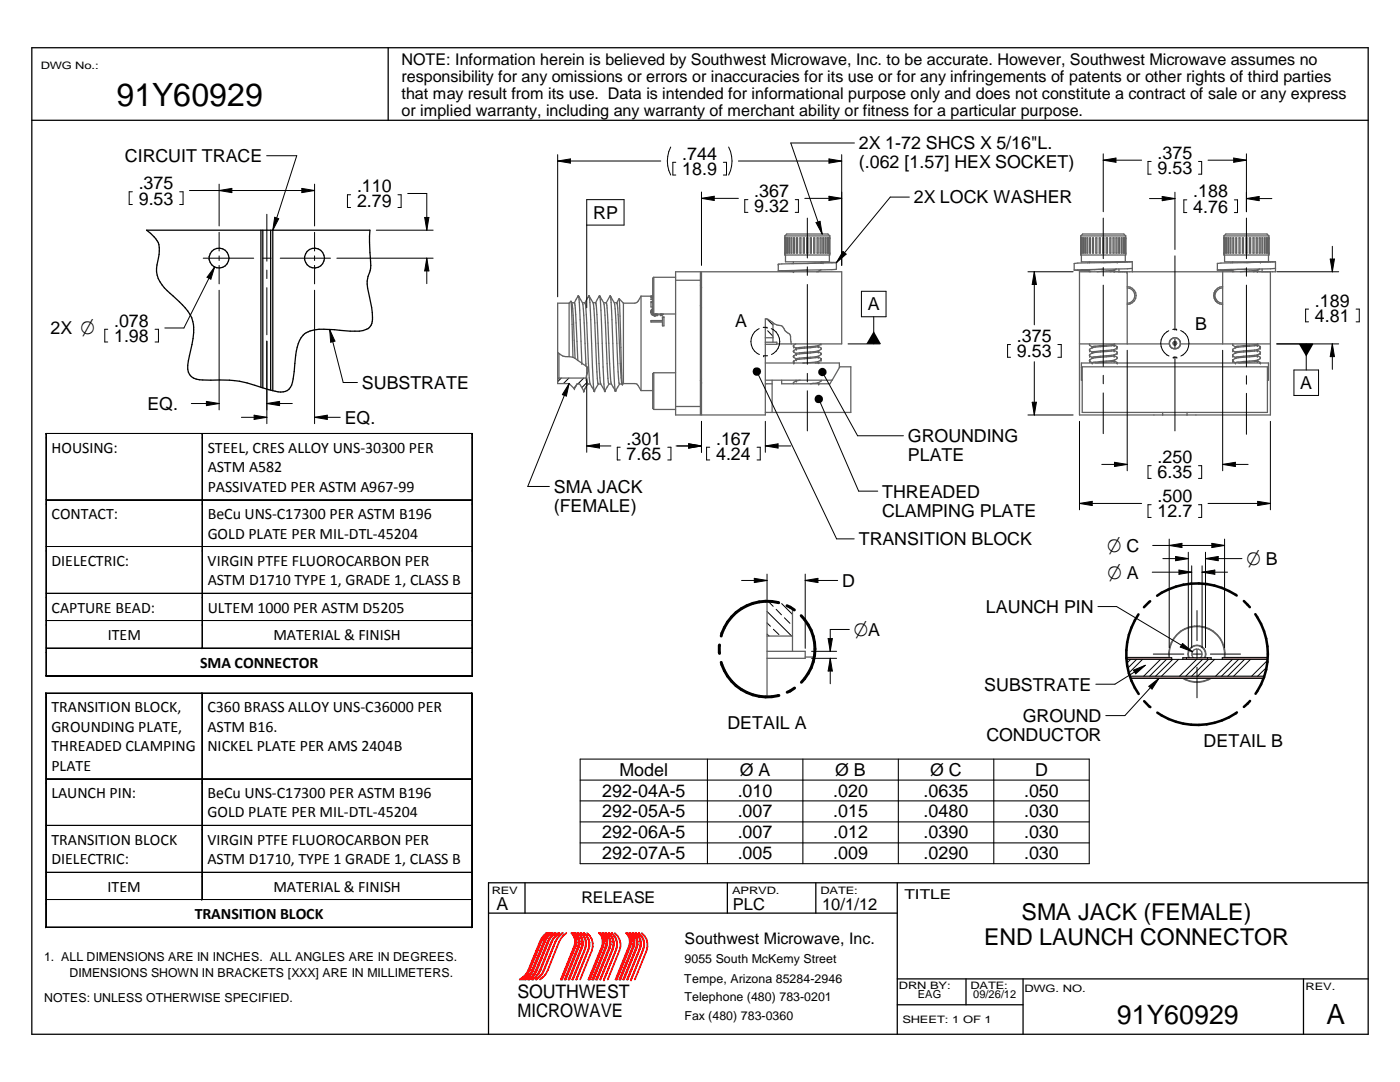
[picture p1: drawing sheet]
<svg xmlns="http://www.w3.org/2000/svg" width="279mm" height="216mm" viewBox="0 0 279 216" stroke-linecap="round" stroke-linejoin="round" font-family="sans-serif">
<path d="M104.8 176.1v6.1M145.2 176.1v6.1M162.8 176.1v6.1M179.1 176.1v30.3M97.5 182.2h81.6M192.8 195.3v5.2M204.2 195.3v11.1M260.1 195.3v11.1M179.1 200.5h25.1" fill="none" stroke="#000" stroke-width=".25"/>
<g fill="none" stroke="#f00" stroke-width=".34">
<path d="M108.5 186.7l.5-.5h.5l-.7 .5-.8 1.3-2.7 6.4-1.1 1.1h-.5l1.3-1.2 .5-.8 2.2-5.6zM109.3 186.7l.5-.5h.4l-1.1 1.1-3.1 7.1-1.1 1.1h-.4l1.3-1.2 2.7-6.4zM110.1 186.7l.5-.5h.3l-1.1 1.1-3 7.1-1.1 1.1h-.3l1.2-1.2 2.7-6.3zM110.9 186.7l.5-.5h.2l-1.1 1.1-.4 .7-2.2 5.6a3.1 3.1 0 0 1-1.7 1.9l.6-.6 .6-.6 2.6-6.3zM111.2 187.3l.4-.6 .7-.5-1.1 1.1-.4 .7-2.6 6.3-1.2 1.2a3.4 3.4 0 0 0 1.6-1.9l2.2-5.6M113 186.2l-1.1 1.1-.4 .7-2.6 6.4-1.1 1.1M114 186.2h.3a2.39 2.39 0 0 1 .6 2.6l-2.7 6.7h-.3l2.7-6.7a2.39 2.39 0 0 0-.6-2.6zM114.7 186.2h.2a2.49 2.49 0 0 1 .6 2.8l-2.6 6.5h-.2l2.6-6.5a2.52 2.52 0 0 0-.6-2.8zM115.3 186.2a1.95 1.95 0 0 1 1 2.3l-2.7 7h-.1l2.5-6.4a2.64 2.64 0 0 0-.7-2.9zM115.9 186.2a2.78 2.78 0 0 1 .8 3.2l-2.5 6.1h.1l2.5-6.1a2.69 2.69 0 0 0-.8-3.2M116.5 186.2a2.97 2.97 0 0 1 .9 3.3l-2.4 6 2.4-6a2.84 2.84 0 0 0-.8-3.3M117.2 186.2a3 3 0 0 1 .9 3.5l-2.3 5.8"/>
<path d="M120.1 188.8l-2.7 6.7h.3l2.7-6.7M120.8 189l-2.6 6.5h.2l2.6-6.5M120.8 186.2a2.71 2.71 0 0 1 .7 2.9l-2.5 6.4h.2l2.5-6.4a2.64 2.64 0 0 0-.7-2.9M121.5 186.2a2.87 2.87 0 0 1 .7 3.2l-2.4 6.1 2.5-6.1a2.81 2.81 0 0 0-.8-3.2M122 186.2a2.88 2.88 0 0 1 .9 3.3M122.1 186.2l.9 1.2M122.7 186.2a3 3 0 0 1 .9 3.5l-2.3 5.8M123 189.5l-2.5 6M123.1 188.1v.7M125.5 188.8l-2.6 6.7h.2l2.7-6.7M126.2 189l-2.6 6.5h.2l2.6-6.5M126.2 186.2a2.62 2.62 0 0 1 .7 2.9"/>
<path d="M126.4 186.2a2.62 2.62 0 0 1 .7 2.9M126.8 186.2a2.78 2.78 0 0 1 .8 3.2M127 186.2a2.69 2.69 0 0 1 .7 3.2M127.5 186.2a3.1 3.1 0 0 1 1 2.6M127.5 186.2a2.73 2.73 0 0 1 .8 3.3M128.1 186.2a3 3 0 0 1 .9 3.5"/>
</g>
<circle cx="120.5" cy="195.5" r=".17" fill="#f00"/>
<path d="M126.9 189.1l-2.5 6.4h.1l2.6-6.4M127.6 189.4l-2.5 6.1h.2l2.4-6.1M128.3 189.5l-2.4 6M128.4 189.5l-2.4 6M129 189.7l-2.3 5.8" fill="none" stroke="#f00" stroke-width=".34"/>
<circle cx="125.9" cy="195.5" r=".17" fill="#f00"/>
<path d="M119.5 186.2a2.51 2.51 0 0 1 .6 2.6M119.8 186.2a2.39 2.39 0 0 1 .6 2.6" fill="none" stroke="#f00" stroke-width=".34"/>
<circle cx="116.5" cy="186.2" r=".17" fill="#f00"/>
<path d="M115.9 186.2h.1M119.5 186.2h.3M120.8 189a2.52 2.52 0 0 0-.6-2.8h.2a2.6 2.6 0 0 1 .6 2.8M120.8 186.2h.2M121.5 186.2h.1M122 186.2h.1M125 186.2h.3M125.6 186.2h.2M126.2 186.2h.2M126.8 186.2h.2" fill="none" stroke="#f00" stroke-width=".34"/>
<circle cx="127.5" cy="186.2" r=".17" fill="#f00"/>
<path d="M125 186.2a2.39 2.39 0 0 1 .5 2.6M125.3 186.2a2.39 2.39 0 0 1 .5 2.6M125.6 186.2a2.49 2.49 0 0 1 .6 2.8M125.8 186.2a2.49 2.49 0 0 1 .6 2.8" fill="none" stroke="#f00" stroke-width=".34"/>
<path d="M6.3 9.5h266.7v196.9h-266.7zM77.5 9.5v14.5M6.3 24h266.7M224.8 131.6h9M225.5 134.9h26.8M225.6 135.3h26.6M236.8 131.6h4.2M243.9 131.6h9.1M273 176.1h-175.5v30.3M179.1 195.3h93.9" fill="none" stroke="#000" stroke-width=".25"/>
<g fill="none" stroke="#000" stroke-width=".2">
<path d="M111.3 32.1l2.5-.4v.9zM111.3 30.9v28.3M111.3 32.1h20.6M133.9 29.3a6.1 6.1 0 0 0 0 5.6M134.9 32.4h-.6v2.5h.6M140 39.6l2.5-.4v.8zM140 38.3v14.7M140 39.6h7.4M144.4 32.4h.6v2.5h-.6M145.4 29.3a6.1 6.1 0 0 1 0 5.6M147.4 32.1h20.6M149.3 39.8h-.7v2.6h.7"/>
<path d="M158.7 39.8h.6v2.6h-.6M160.6 39.6h7.4M165.4 39.2l2.6 .4-2.6 .4zM165.4 31.7l2.6 .4-2.6 .5zM168 30.9v22.1M170.5 28.5h-12.7l6.3 18.2M181.5 39.3h-3.8l-10.8 13.1M220.2 30.7v11.5M220.2 32l2.5-.5v.9zM220.2 32h7.6M229.4 39.6h5.1M229.7 32.2h-.6v2.6h.6"/>
<path d="M231.9 39.2l2.6 .4-2.6 .4zM234.5 38.4v11.4M236.9 39.9h-.6v2.5h.6M239.2 32.2h.6v2.6h-.6M241.1 32h7.7M246.2 31.5l2.6 .5-2.6 .4zM246.3 39.9h.7v2.5h-.7M248.8 30.7v11.5M248.8 39.6l2.5-.4v.8zM248.8 39.6h5M161.1 43.5v8M161.1 53.3v1.6"/>
<path d="M161.1 56.8v15.9M162.9 44.4l.8-.2 .4 2.5zM168.2 50.2l.7 .5-2 1.7zM171.9 58.1h4.9v5.1h-4.9zM205.1 54.2h9.1M206.4 54.2l.4 2.6h-.8zM206.4 54.2v10.6M220.2 43.5v8.1M220.2 53.4v1.7M220.2 56.9v16.2M234.5 51.1v14.8M248.8 43.5v8.1"/>
<path d="M248.8 53.4v1.7M248.8 56.9v16.3M254.8 54.2h12.4M265.5 51.7h.8l-.4 2.5zM265.9 49.1v5.1M112 75.4l-.7 .8M113.5 75.4l-1.1 1.1M113.6 76.5l-8.3 20.6h4.3M113.6 76.5l-.6 2.5-.8-.3zM114.9 77l-.4 .5M116.5 75.4l-1.2 1.2M117.1 75.6v14.7"/>
<path d="M117.2 76.3l-1.1 1M151 74.1l16 33.4h3.5M151.5 65.6a2.83 2.83 0 0 0-1.6 2.6 2.83 2.83 0 0 0 1.7 2.5M152.3 65.3h.8M152.4 71h.1M152.4 71h.8M153.1 65.3h.1M153.1 63.7l1.2 1.2M153.2 66l1.1 1.1M153.9 65.6a2.83 2.83 0 0 1 1.7 2.5 2.83 2.83 0 0 1-1.6 2.6M161.1 74.5v1.7M161.1 78v8"/>
<path d="M163.4 79.6l8 18.4h3.8M164.1 74.3l7.1 12.7h9.1M169.2 68.6h6.4M174.4 63.2v5.4M201.7 68.7h-.6v2.6h.6M206.4 72.2v10.6M211.1 68.7h.7v2.6h-.7M220.2 74.9v1.7M220.2 78.4v8.1M225 69.9v24M233.3 66a2.76 2.76 0 0 0-1.7 2.5 2.76 2.76 0 0 0 1.7 2.5M234.1 71.3h.1"/>
<path d="M234.1 71.3h.7M234.5 67.7v1.7M234.5 71.2v14.8M234.8 65.7h.1M234.8 65.7h-.7M234.9 71.3h.1M235.6 66a2.79 2.79 0 0 1 1.7 2.5 2.79 2.79 0 0 1-1.6 2.5M244 69.9v24M248.8 75v1.7M248.8 78.5v8.2M254.8 68.6h12.4M258.2 73.8h4.9v5.1h-4.9z"/>
<path d="M260.7 68.6v5.2M261.2 61.7h-.6v2.5h.6M265.9 68.6l.4 2.6h-.8zM265.9 68.6v5.1M270.6 61.7h.7v2.5h-.7M117.1 89h4.8M117.1 89l2.5-.4v.8zM123.8 89.2h-.6v2.6h.6M133.3 89.2h.6v2.6h-.6M134.9 89h5.1M137.5 88.6l2.5 .4-2.5 .4zM140 84.1v6.2"/>
<path d="M141.6 89.2h-.6v2.6h.6M151.1 89.2h.6v2.6h-.6M152.7 89l2.6-.4v.8zM152.7 84.1v6.2M152.7 89h5.1M205.1 82.8h9.1M206 80.3h.8l-.4 2.5zM215.4 84.1v17.6M219.9 92.7h5.1M222.4 92.2l2.6 .5-2.6 .4zM229.7 92.9h-.6v2.6h.6M239.2 92.9h.6v2.6h-.6"/>
<path d="M244 92.7l2.5-.5v.9zM244 92.7h5.1M253.5 84.1v17.6M148 115.8h5.1M150.5 115.4l2.6 .4-2.6 .4zM153.1 114.6v5.1M153.3 120l1 1M160.7 115.8l2.5-.4v.8zM160.7 114.6v14.8M160.7 115.8h6.5M215.4 100.5l2.6-.5v.9zM215.4 100.5h12.4"/>
<path d="M229.7 100.7h-.6v2.6h.6M239.2 100.7h.6v2.6h-.6M241.1 100.5h12.4M251 100l2.5 .5-2.5 .4zM153.1 122l4.9 4.9M153.1 126.5l.4 .4M153.1 124.3l.7 .7M154.3 125.6l1.1 1M154.9 121.6l1.1 1.1M156 120.4l2.2 2.2M156.5 123.3l1.1 1.1M162 130h5"/>
<path d="M162 131.4h5M165.3 127.4h.8l-.4 2.6zM165.7 131.4l.4 2.5h-.8zM165.7 131.4v5M169.5 125.6h-3.8v4.4M248.6 133.3h.1"/>
</g>
<g fill="none" stroke="#606060" stroke-width=".25">
<path d="M115.4 59.1h.1M115.4 59.1l-.8 1.3M115.4 59.1l.3 2.8 .4 10.6M115.5 59.1h.1M115.5 59.1l.7 1.3M117.5 59.1h.1M117.5 59.1l-.7 1.3M117.6 59.1l.2 2.8 .4 11.3 .4 4.8M117.6 59.1h.1M117.6 59.1l.8 1.3M119.6 59.1h.1M119.6 59.1l-.7 1.3"/>
<path d="M119.7 59.1l.2 2.8 .7 16M119.7 59.1h.1M119.7 59.1l.8 1.3M121.7 59.1l-.7 1.3M121.8 59.1h.1M121.8 59.1l.2 2.8 .8 16M121.8 59.1l.8 1.3M123.5 59.6l-.4 .8M127.9 59.1v18.8M127.9 59.1h2.4M127.9 59.1l-.8 1.3-.4 .1h-2.3M129.9 59.1h.1"/>
<path d="M130.3 59.2h-.4l.4 .1M130.3 59.6h-.4v.2h.4M130.5 55.3v7.4M130.5 55.3l-.2 .2v6.9l.2 .3M130.5 55.3h4.3M134.8 54.2h5v28.6h-5zM134.8 55.9h5M139.8 56.9l.2 .4M140 57.3h.1M155.3 52.7h.1M155.3 54.1l3 .1M156.6 50.5h.1"/>
<path d="M156.6 47.5h.1M156.6 47.1h9M156.6 47.1l.4-.4h8.2l.4 .4M156.6 47.1v3.8h9v-3.8M156.7 50.5h.1M156.7 47.5h.1M156.7 50.9l.1 1.3h8.7v-1.3M156.7 47.5v3M156.8 47.5l.1 3zM157.1 47.5h.1v3h-.1zM157.4 47.5h.2v3h-.2zM157.9 47.5h.1v3h-.1z"/>
<path d="M158.3 54.2h.1M158.3 52.2v.4M158.4 47.5h.2v3h-.2zM158.4 54.1h.1M158.4 54.1l-.1 .1M158.5 54l-.1 .1M159 47.5h.2v3h-.2zM159.6 47.5h.3v3h-.3zM160.3 47.5h.2v3h-.2zM161 47.5h.2v3h-.2zM161 53.9h.1M161 53.9l-3 .2h.4"/>
<path d="M161.7 47.5h.2v3h-.2zM162.4 47.5h.2v3h-.2zM163.1 47.5h.2v3h-.2zM163.4 54.1v.1M163.7 47.5h.2v3h-.2zM163.8 53.8l-8.5 .3M163.8 53.8l-.8 .4M163.9 52.4h.1M163.9 52.3h.1M163.9 52.3l3 .1M163.9 52.4h.3M163.9 52.3l.4 .1"/>
<path d="M163.9 52.2v.3M164.2 47.5h.2v3h-.2zM164.3 52.4h.1M164.3 52.4l-3.2 .2M164.7 47.5h.1v3h-.1zM165.1 47.5h.1v3h-.1zM165.4 47.5v3zM165.5 50.5h.1M165.5 47.5h.1M165.5 50.9h.1M165.5 47.5v3M165.6 50.5h.1"/>
<path d="M165.6 47.5h.1M166.9 52.4h.1M166.9 52.4l-11.4 .3h-.2v1.4M166.9 52.4v1.3l-3.1 .1M214.4 53.9l3 .1M215.7 50.5h.1M215.7 47.5h.1M215.7 47.1h9M215.7 47.1l.4-.4h8.2l.4 .4M215.7 47.1v3.8h9M215.7 50.9l.1 1.3h10.2M215.7 47.5v3"/>
<path d="M215.8 47.5v3M215.9 47.5v3zM216.1 47.5h.1v3h-.1zM216.5 47.5h.1v3h-.1zM216.9 47.5h.2v3h-.2zM217.4 54h.1M217.4 53.8l-.4 .1h.4M217.4 52.2v.3M217.4 53.8l.1 .3 .2 .1M217.5 47.5h.1v3h-.1zM218.1 47.5h.1v3h-.1zM218.7 47.5h.2v3h-.2z"/>
<path d="M219.4 47.5h.2v3h-.2zM220.1 47.5h.2v3h-.2zM220.2 53.7l-2.8 .1M220.8 47.5h.2v3h-.2zM221.5 47.5h.2v3h-.2zM222.1 47.5h.2v3h-.2zM222.3 54.1h.1M222.3 53.9h.1M222.3 54.1l-.8 .1M222.3 53.9l-3.4 .3M222.4 54.1h.1M222.4 53.9h.1"/>
<path d="M222.4 53.8v.3l.3 .1M222.7 47.5h.2v3h-.2zM222.7 53.7l-.3 .2M223 52.3h.1M223.3 47.5h.1v3h-.1zM223.3 52.2l-3.1 .2M223.3 53.7v.5l-.7-.1M223.8 47.5h.1v3h-.1zM224.2 47.5v3zM224.4 47.5l.1 3zM224.6 50.5h.1M224.6 47.5h.1"/>
<path d="M224.6 47.5v3M224.7 50.5h.1M224.7 47.5h.1M224.7 47.1v3.8M224.7 50.9l-.1 1.3M224.8 54.2h.1M224.9 54.2h.1M225 57.4a1.52 1.52 0 0 1 1.5 1.6 1.52 1.52 0 0 1-1.5 1.5M225 54.2v14.4M225 57.2a1.78 1.78 0 0 1 1.7 1.8 1.78 1.78 0 0 1-1.7 1.7M226 52.2l-11.6 .4v1.3M226 53.6l-11.6 .3"/>
<path d="M226 52.2v2M242.6 57.9l-.1 .2a1.87 1.87 0 0 0 .3 2.1l-.2-.1M243 53.9l3 .1M243 52.5v1.4M244 57.4a1.52 1.52 0 0 0-1.5 1.6 1.52 1.52 0 0 0 1.5 1.5M244 54.2v14.4M244 57.2a1.78 1.78 0 0 0-1.8 1.8 1.78 1.78 0 0 0 1.8 1.7M244.3 50.5h.1M244.3 47.5h.1M244.3 47.1h8.9M244.3 47.1l.3-.4h8.3l.3 .4M244.3 47.1v3.8h8.9"/>
<path d="M244.3 50.9l.1 1.3h10.2M244.3 47.5v3M244.4 47.5l.1 3zM244.7 47.5h.1v3h-.1zM245.1 47.5h.1v3h-.1zM245.5 47.5h.2v3h-.2zM246 54h.1M246 52.2v.3M246 53.8v.2M246 54l.3 .2M246 53.8l-.4 .1h.4M246 47.5h.2v3h-.2z"/>
<path d="M246.6 47.5h.2v3h-.2zM247.3 47.5h.2v3h-.2zM247.9 47.5h.3v3h-.3zM248.7 47.5h.2v3h-.2zM248.8 53.7l-2.8 .1M249.3 47.5h.3v3h-.3zM250.1 47.5h.2v3h-.2zM250.7 47.5h.2v3h-.2zM250.9 54.1h.1M250.9 53.9h.1M250.9 54.1l-.8 .1M250.9 53.9l-3.4 .3"/>
<path d="M251 54.1h.1M251 53.9h.1M251 53.8v.3l.3 .1M251.3 47.5h.2v3h-.2zM251.3 53.7l-.3 .2M251.5 52.3h.1M251.8 47.5h.2v3h-.2zM251.9 53.7v.5l-.7-.1M251.9 52.2l-3.1 .2M252.3 47.5h.2v3h-.2zM252.7 47.5l.1 3zM253 47.5l.1 3z"/>
<path d="M253.2 50.5h.1M253.2 47.5h.1M253.2 47.5v3M253.2 47.1v3.8M253.2 50.9v1.3M254.6 52.2v2h-39.2v28.6h38.1v-28.6M254.6 52.2l-11.6 .4M254.6 53.6l-11.6 .3M111.3 70.3a2.47 2.47 0 0 0 2.3 .9M111.5 75.4l-.2 .3M111.5 70.5v4.9M111.5 75.4h5.5"/>
<path d="M113.6 60.5h-2.3v16h2.3l1 1.1 .5-1h.6l.8 1.3M113.6 60.5v10.7M113.6 71.2l.7 .1M113.9 60.1l-.3 .4M114.1 60.4l-.1-.3 .3 11.2M114.1 60.4l.3 2.5 .4 8.6M114.1 60.4h.5M114.3 71.3l.5 .2M114.6 77.6h.1M114.6 60.4h.1M114.7 60.5l.6 11.4M114.8 71.5l.5 .4"/>
<path d="M115.2 76.6l-.6 1M115.3 71.9l.8 .5M116.1 72.4h.1M116.1 72.5h.1M116.2 72.5l.7 .5M116.2 60.4l.4 4 .3 8.6M116.2 60.4h.6M116.5 77.9h.1M116.5 78h.1M116.5 77.9v.1M116.8 60.4h.1M116.8 60.5l.8 14.9 .2 1.2 .7 1.3"/>
<path d="M116.9 73a1.09 1.09 0 0 1 .3 1.5l-.1 .4M117 75.4l.2 1M117.1 74.9l.1 1.5M117.1 74.9l-.1 .5M117.1 74.4h.1M117.1 73.2v1.6M117.2 76.4l.1 .2M117.3 76.6h.5M117.3 76.6l-.8 1.3M117.3 73.6v.4M118.4 60.4l.2 2.5 .6 12.6 .2 1.1h.5M118.4 60.4h.5"/>
<path d="M118.5 77.9h.1M118.5 77.9l.1 .1M118.6 77.9h.1M118.6 78h.1M118.7 77.9h.1M118.9 60.4h.1M118.9 60.5l.8 14.9a3.4 3.4 0 0 0 .9 2.5M119.4 76.6l-.7 1.3M120.5 60.4l.2 2.5 .6 12.6 .2 1.1h.5M120.5 60.4h.5M120.6 77.9h.1M120.7 77.9h.1"/>
<path d="M120.7 78h.1M120.8 77.9h.1M121 60.4h.1M121 60.5l.8 14.9 .2 1.2 .8 1.3M121.5 76.6l-.7 1.3M122.6 60.4l.3 4 .5 9.8 .2 2.4M122.6 60.4h.5M122.8 77.9h.1M122.9 77.9h.1M122.9 77.9v.1M123.1 60.4h.1M123.1 60.5l.9 14.9 .2 1.3"/>
<path d="M123.6 76.6h.6M123.7 76.6l-.8 1.3M124.2 76.7h.1M124.4 60.5l-.8-.9 .6 17.1M124.4 60.5v16M124.4 76.5l2.7 .1 .8 1.3M124.4 76.5l-.2 .3M127.9 77.9h2.4M129.9 62.4a.78 .78 0 0 0 1.2 .5M129.9 60.4h.3M130.2 62.1h.1M130.2 62.4h.1"/>
<path d="M130.2 62.3l.1 .4 .3 .2M130.2 62.1v.3M130.2 62.4v.1M130.2 62h.1M130.2 62v.1M130.3 60.2h-.4v1.1h.3M130.3 62.6l.5 .1M130.3 61.6l-.3 .3-.1 .5M130.3 61.7l-.4 .6M130.5 74.4v7.3M130.5 74.4l-.2 .1v7l.2 .2M130.5 62.7h4.3"/>
<path d="M130.5 74.4h4.3M130.6 62.9h.1M130.7 62.9h.1M130.8 62.8h.1M130.9 62.7h.1M130.9 62.7l-.1 .1M131 62.7h.1M131.1 62.9h.1M131.2 62.7h.1M131.2 62.7l-.1 .1M131.3 62.7h.1M131.8 62.8h-.1"/>
<path d="M131.9 62.8h.1M131.9 62.7h-.2l.1 .2 .6-.2M132 62.8h.1M132.1 62.7h.1M132.1 62.7l-.1 .1M132.2 64h-2.3v.3h2.3v.7h.3v-1.8h-.3v.9h-2.3M132.2 63.3h.3M139.8 60.9l.2 .3M139.8 80l.2 .3M139.8 61l.2 .4M140 61.2h.1M140 76.3h.1"/>
<path d="M140 75.6l-.2 .3 .2 .4M152.7 76.6h1.4M152.7 67.4h1.6M152.7 72.4h14.8v1M152.7 68.3h2.3v.4h-2.3M154.1 75.9v6.4M154.3 64.4v3.9M155 68.6h13v-14.4h-28v28.6h12.7v-19.2a2.35 2.35 0 0 1 1.8 1l.8 .3a1.16 1.16 0 0 1 1.3 1l.6 .5a1.01 1.01 0 0 1 .6 1.3l.1 .9M156 75.9v.7h9.7l.3-.7M158.4 72.4h.1M158.4 69.2h.1M158.4 72.1h.1"/>
<path d="M158.4 71h.1M158.4 69.9h.1M158.4 69.9v.4l.5 .2M158.4 71v.3l.5 .3M158.4 72.1v.3M158.4 69.2l.5 .3M158.8 68.6l-.4 .3v.3M158.9 71.6h.1M158.9 70.5h.1M158.9 69.5h.1M158.9 69.5v.2M158.9 70.5v.2"/>
<path d="M158.9 71.6v.2M158.9 75.9v.1M158.9 76h.1M158.9 71.8h.1M158.9 70.7h.1M158.9 69.6h.1M158.9 71.5h.1M158.9 69.4h.1M158.9 76l-.5 .3v.3M158.9 71.8l-.5 .3M158.9 70.7l-.5 .3M158.9 69.6l-.5 .3"/>
<path d="M159.7 75.9l-.7 .1M163.3 72.3h.1M163.3 71.3h.1M163.3 70.2h.1M163.3 69.2h.1M163.3 72.3l-.6 .1M163.3 71.3l-4.3 .5M163.3 70.2l-4.3 .5M163.3 69.2l-4.3 .4M163.4 76.6h.1M163.4 76.5h.1M163.4 68.9v.2l.5 .5a2.44 2.44 0 0 1-2.2 .6l-2.7 .3"/>
<path d="M163.4 70v.2l.4 .3M163.4 71.1v.1l.4 .3M163.4 72.1l.2 .3M163.4 76.4v.1M163.8 71.8h.1M163.8 71.5h.1M163.8 70.5h.1M163.8 68.7h.1M163.8 71.8a6.1 6.1 0 0 1-3.3 .6M163.8 70.5l.1 .2a2.44 2.44 0 0 1-2.2 .6l-2.7 .2M163.8 68.7a6.1 6.1 0 0 1-3.3 .6l-1.5 .1M163.8 71.5v.3"/>
<path d="M163.9 75.9a1.81 1.81 0 0 1-1.6 .6l-.6 .1M167.5 73.3l.1-.1h2.2v9.1h-17.1M167.5 73.4l-1.4 2.5h-13.4M215.4 68.6h17.9M215.8 73.4h.2M216 73.2h36.9v9.1h-36.9zM216 75.9h-.2v-3.5h37.4v3.5h-.3M217.5 72.1h.1M217.5 71h.1M217.5 70h.1M217.5 71.8h.1M217.5 68.6v.3l.5 .3"/>
<path d="M217.5 71.8v.3M217.5 72.1l.5 .3M217.5 71l.5 .3M217.5 70l.5 .3M218 72.4h.1M218 71.3h.1M218 70.3h.1M218 69.2h.1M218 69.2v.2M218 70.3v.2M218 71.3v.2M222.3 72.1h.1"/>
<path d="M222.3 71h.1M222.3 70h.1M222.3 68.9h.1M222.3 71.9h.1M222.3 70.8h.1M222.3 69.8h.1M222.3 68.7h.1M222.3 71.9l-4.3 .4M222.3 70.8l-4.3 .5M222.3 69.8l-4.3 .4M222.3 72.1l-3.6 .3M222.3 68.7l-4.3 .5"/>
<path d="M222.3 71l-1.5 .2a6.1 6.1 0 0 0-3.3 .6M222.3 70l-1.5 .1a6.1 6.1 0 0 0-3.3 .6v.3M222.3 68.9l-1.5 .2a6.1 6.1 0 0 0-3.3 .6v.3M222.4 72.1h.1M222.4 71h.1M222.4 70h.1M222.4 68.9h.1M222.4 71.9h.1M222.4 70.8h.1M222.4 69.8h.1M222.4 68.7h.1M222.4 69.7v.2l.6 .4-.1 .2"/>
<path d="M222.4 70.8v.2l.6 .4-.6 .5M222.4 68.7v.2l.5 .2M222.4 71.8v.3l.5 .2M222.5 68.6l-.1 .1M222.9 70.5h.1M222.9 69.5h.1M222.9 72.3h.1M222.9 69.1h.1M222.9 69.1v.4M222.9 72.3l.1 .1M222.9 69.5l-.5 .3M222.9 70.5l-.5 .3"/>
<path d="M223 72.4h.1M233.3 68.6a1.13 1.13 0 0 1 1.2-1.2 1.13 1.13 0 0 1 1.1 1.2M233.3 68.6a1.13 1.13 0 0 0 1.2 1 1.13 1.13 0 0 0 1.1-1M234.1 68.6l.4 .3M234.1 68.6l.4 .2M234.3 68.4l.3-.1 .1 .2-.3 .2zM234.3 68.2l-.2 .4M234.3 68.2h.2l.3 .3M234.3 68.2l-.2 .2M234.8 68.5l-.3 .4M234.8 68.5l-.3 .3M235.6 68.6h17.9"/>
<path d="M246 72.1h.1M246 71h.1M246 70h.1M246 71.8h.1M246 68.6v.3l.5 .3M246 71.8v.3M246 72.1l.5 .3M246 71l.5 .3M246 70l.5 .3M246.5 72.4h.1M246.5 71.3h.1M246.5 70.3h.1"/>
<path d="M246.5 69.2h.1M246.5 69.2v.2M246.5 70.3v.2M246.5 71.3v.2M250.9 72.1h.1M250.9 71h.1M250.9 70h.1M250.9 68.9h.1M250.9 71.9h.1M250.9 70.8h.1M250.9 69.8h.1M250.9 68.7h.1"/>
<path d="M250.9 68.9l-1.6 .2a6.1 6.1 0 0 0-3.3 .6v.3M250.9 70l-1.6 .1a6.1 6.1 0 0 0-3.3 .6v.3M250.9 72.1l-3.7 .3M250.9 71l-1.6 .2a6.1 6.1 0 0 0-3.3 .6M250.9 71.9l-4.3 .4M250.9 70.8l-4.3 .5M250.9 69.8l-4.3 .4M250.9 68.7l-4.3 .5M251 72.1h.1M251 71h.1M251 70h.1M251 68.9h.1"/>
<path d="M251 71.9h.1M251 70.8h.1M251 69.8h.1M251 68.7h.1M251 69.7v.2l.5 .4v.2M251 70.8v.2l.5 .4-.5 .5M251 68.7v.2l.5 .2M251 71.8v.3l.5 .2M251.1 68.6l-.1 .1M251.5 70.5h.1M251.5 69.5h.1M251.5 72.3h.1"/>
<path d="M251.5 69.1h.1M251.5 69.1v.4M251.5 72.3v.1M251.5 69.5l-.5 .3M251.5 70.5l-.5 .3M251.5 72.4h.1M252.9 73.4h.3M130.5 81.7h4.3M134.8 81.1h5M140 80.3h.1M232 82.3v.5M236.9 82.3v.5"/>
<path d="M153.1 120v19.1M153.1 126.9h5.1M153.1 130h7.6v1.4h-7.6M158.2 121.5v8.5M160.7 131.1h1.8M224.8 131.2h8.5M233.3 131.2a5.6 5.6 0 0 1 5.6-6.3 5.6 5.6 0 0 1 5.5 6.3M233.3 131.2a5.6 5.6 0 0 0 5.6 5 5.6 5.6 0 0 0 5.5-5M244.4 131.2h8.5"/>
<circle cx="234.5" cy="68.5" r="1.1"/>
<circle cx="238.9" cy="130.5" r="5.5"/>
<circle cx="238.9" cy="130.5" r="1.04"/>
<circle cx="238.9" cy="130.5" r="1.79"/>
<circle cx="238.9" cy="130.5" r="1.71"/>
</g>
<g fill="#000">
<path d="M111.3 32.1l2.5-.4v.9zM140 39.6l2.5-.4v.8zM165.4 39.2l2.6 .4-2.6 .4zM165.4 31.7l2.6 .4-2.6 .5zM220.2 32l2.5-.5v.9zM231.9 39.2l2.6 .4-2.6 .4zM246.2 31.5l2.6 .5-2.6 .4zM248.8 39.6l2.5-.4v.8zM162.9 44.4l.8-.2 .4 2.5zM168.2 50.2l.7 .5-2 1.7zM206.4 54.2l.4 2.6h-.8zM265.5 51.7h.8l-.4 2.5z"/>
<path d="M113.6 76.5l-.6 2.5-.8-.3zM174.4 66.1l1.4 2.5h-2.9zM259.2 68.6h2.9l-1.4 2.6zM265.9 68.6l.4 2.6h-.8zM117.1 89l2.5-.4v.8zM137.5 88.6l2.5 .4-2.5 .4zM152.7 89l2.6-.4v.8zM206 80.3h.8l-.4 2.5zM222.4 92.2l2.6 .5-2.6 .4zM244 92.7l2.5-.5v.9zM150.5 115.4l2.6 .4-2.6 .4zM160.7 115.8l2.5-.4v.8z"/>
<path d="M215.4 100.5l2.6-.5v.9zM251 100l2.5 .5-2.5 .4zM165.3 127.4h.8l-.4 2.6zM165.7 131.4l.4 2.5h-.8z"/>
<circle cx="151.1" cy="74.1" r=".85"/>
<circle cx="163.4" cy="79.6" r=".84"/>
<circle cx="164.1" cy="74.2" r=".84"/>
</g>
<path d="M143.6 128.7v1.7M143.9 132.2a9.5 9.5 0 0 0 11.5 6.6M155.4 120.3a9.5 9.5 0 0 0-11.5 6.6M157.1 120.9l1.4 .8M158.6 137.3l-1.5 .8M159.9 122.9a9.5 9.5 0 0 1 0 13.2" fill="none" stroke="#000" stroke-width=".59"/>
<path d="M236.1 131.2h.7v.4h-.7z" fill-rule="evenodd" fill="#ff0"/>
<path d="M236.8 131.4h4.2" fill="none" stroke="#ff0" stroke-width=".34"/>
<path d="M236.8 131.2v.4" fill="none" stroke="#000" stroke-width=".2"/>
<path d="M241 131.2h.7v.4h-.7z" fill-rule="evenodd" fill="#ff0"/>
<path d="M241 131.2v.4" fill="none" stroke="#000" stroke-width=".2"/>
<path d="M224.8 131.6h28.2l-.7 3.3h-26.8l-.5-1.6z" fill-rule="evenodd" fill="#fff"/>
<g fill="none" stroke="#000" stroke-width=".2">
<path d="M26.4 38.3h-.6v2.5h.6M35.9 38.3h.6v2.5h-.6M37.8 38h25M43.7 36.7v8.4M43.7 38l2.6-.4v.8zM53.2 31.1h6l-4.8 14.8M60.2 37.6l2.6 .4-2.6 .4zM62.8 36.7v8.4M70 38.9h-.7v2.5h.7M79.4 38.9h.7v2.5h-.7M81.4 38.6h3.8v7.3M40.6 51.5h10"/>
<path d="M42.8 53.3l-6.1 12.1h-3.8M42.8 53.3l-.7 2.4-.8-.4zM43.7 46.4v3.7M43.7 51.1v.9M43.7 53v3.6M43.7 57.9v23.9M52.4 51.5h1.7M53.3 42.8v9.3M53.3 53.9v1.7M53.3 57.4v9.4M54.8 43.3l.8 .3-1.2 2.3zM55.9 51.5h10.1"/>
<path d="M62.8 46.4v3.7M62.8 51.1v.9M62.8 53v3.6M62.8 57.9v26.6M67.2 51.5h19.2M75.1 45.9h11.3M84.8 43.4h.8l-.4 2.5zM85.2 51.5l.4 2.6h-.8zM85.2 51.5v5.1M117.1 44.9h7.4v-5.1h-7.4v21.6M21.5 65.7h-.6v2.5h.6M30.9 65.7h.7v2.5h-.7"/>
<path d="M53.3 68.1v16.4M65.8 65.7l2.7 10.6h2.8M65.8 65.7l1 2.4-.8 .2zM9.2 87.4v12.3M9.3 86.6h31M9.3 99.8h31M9.3 99.7h31M38.2 80.5h5.5M40.3 86.5v43M40.4 87.4v12.3M40.5 86.6h53.6M40.5 99.8h53.6"/>
<path d="M40.5 99.7h53.6M41.2 80.1l2.5 .4-2.5 .4zM48.2 83.3h5.1M50.7 82.8l2.6 .5-2.6 .4zM53.3 80.5l2.5-.4v.8zM53.3 80.5h5M62.8 83.3l2.5-.5v.9zM62.8 83.3h5.1M94.1 86.5v48.5M94.2 87.4v12.3M94.3 86.5h-85.2v48.5M9.2 100.6v8.5"/>
<path d="M9.2 109.9v8.5M9.2 119.3v4.5M9.3 109.1h31M9.3 118.4h31M40.4 100.6v8.5M40.4 109.9v8.5M40.4 119.3v4.5M40.5 109.1h53.6M40.5 118.4h53.6M94.2 100.6v8.5M94.2 109.9v8.5M94.2 119.3v4.5"/>
<path d="M230 114.2h7.8M230 108.8h14.4M232.1 111.5h5.1M233.3 108.8l2.6-.4v.9zM233.3 107.6v21.6M234.6 111l2.6 .5-2.6 .4zM235.3 113.7l2.5 .5-2.5 .4zM237.2 110.2v19M237.8 112.9v16.3M239.9 114.2l2.5-.5v.9zM239.9 112.9v16.3M239.9 114.2h5.1"/>
<path d="M240.6 111.5l2.5-.5v.9zM240.6 110.2v19M240.6 111.5h7.3M241.9 108.4l2.5 .4-2.5 .5zM244.4 107.6v21.6M9.1 134.8h85.2M9.2 139.1v16.3M9.2 124.7v4.6M9.2 130.2v4.6M9.3 138.3h31M9.3 134.9h84.8M9.3 123.9h31"/>
<path d="M9.3 123.8h31M9.3 129.4h31M9.3 129.3h84.8M40.3 138.3v41.4M40.3 139.1v16.3M40.4 124.7v4.6M40.4 138.3h53.7M40.5 123.9h53.6M40.5 123.8h53.6M40.5 129.4h53.6M94.1 138.3v46.8M94.2 124.7v4.6"/>
<path d="M94.2 130.2v4.6M94.2 139.1v16.3M94.3 138.3h-85.2v46.8M219.1 121h3.7l15.2 9M224.8 131.2h9v.4M224.8 131.6h28.2M225.5 134.9h26.8M225.6 135.3h26.6M225.6 131.6l-.7 .7M226.2 133.7l2.4-.9-1.9 1.7zM226.8 131.6l-1.8 1.7M228 131.6l-2.7 2.7"/>
<path d="M228.6 132.8l-6.1 3.7h-3.8M229.3 136.9l2-1.6-1.4 2.2zM230.2 130.5h6.1M231.3 135.3l-6.8 7.5h-3.8M231.6 131.6l-3.3 3.3M232.8 131.6l-3.4 3.3M234 131.6l-3.4 3.3M235.2 131.6l-3.4 3.3M236 128.4l2 1.6-2.5-.9zM236.1 131.6v-.4h5.6v.4M238 130.5h1.7M238.8 131.6l-3.4 3.3"/>
<path d="M238.9 121.8v6M238.9 129.7v1.7M238.9 133.1v6.1M240 131.6l-3.4 3.3M241.2 131.6l-3.4 3.3M241.6 130.5h6M242.4 131.6l-3.4 3.3M246 131.6l-3.4 3.3M247.2 131.6l-3.4 3.3M248.4 131.6l-3.4 3.3M249.6 131.6l-3.4 3.3M252.3 134.8l-.1 .1"/>
<path d="M252.8 133.2l-1.8 1.7M252.9 131.8l-3.1 3.1M253 131.2h-9.1v.4M9.2 156.3v8.4M9.3 155.4h31M40.3 156.3v8.4M40.4 155.4h53.7M94.2 156.3v8.4M9.2 165.6v8.4M9.2 174.9v4.6M9.3 164.8h31M9.3 164.7h31"/>
<path d="M9.3 174.1h31M9.3 174h31M9.3 179.6h31M9.3 179.5h84.8M40.3 165.6v8.4M40.3 174.9v4.6M40.4 164.8h53.7M40.4 164.7h53.7M40.4 174.1h53.7M40.4 174h53.7M40.4 179.6h53.7M94.2 165.6v8.4"/>
<path d="M94.2 174.9v4.6M9.1 185h85.2M9.2 180.4v4.6M9.3 185h84.8M94.2 180.4v4.6"/>
</g>
<path d="M224.8 131.4h9M243.9 131.4h9.1" fill="none" stroke="#ff0" stroke-width=".34"/>
<path d="M225.5 135.1h26.8" fill="none" stroke="#ff0" stroke-width=".42"/>
<g fill="#000">
<path d="M43.7 38l2.6-.4v.8zM60.2 37.6l2.6 .4-2.6 .4zM42.8 53.3l-.7 2.4-.8-.4zM54.8 43.3l.8 .3-1.2 2.3zM85.2 51.5l.4 2.6h-.8zM84.8 43.4h.8l-.4 2.5zM65.8 65.7l1 2.4-.8 .2zM41.2 80.1l2.5 .4-2.5 .4zM50.7 82.8l2.6 .5-2.6 .4zM53.3 80.5l2.5-.4v.8zM62.8 83.3l2.5-.5v.9zM234.6 111l2.6 .5-2.6 .4z"/>
<path d="M235.3 113.7l2.5 .5-2.5 .4zM233.3 108.8l2.6-.4v.9zM241.9 108.4l2.5 .4-2.5 .5zM239.9 114.2l2.5-.5v.9zM240.6 111.5l2.5-.5v.9zM226.2 133.7l2.4-.9-1.9 1.7zM229.3 136.9l2-1.6-1.4 2.2zM236 128.4l2 1.6-2.5-.9z"/>
</g>
<path d="M229.5 120l-1.2 1.2M246.8 118.8a14.1 14.1 0 0 0-15.9 .1M248.2 119.9l1.2 1.3M227.2 122.6a14.1 14.1 0 0 0 0 15.9M228.3 139.9l1.3 1.2M249.5 139.9l-1.3 1.2M250.5 122.6a14 14 0 0 1 .1 15.8M246.8 142.2a13.9 13.9 0 0 1-15.8 0" fill="none" stroke="#000" stroke-width=".51"/>
<path d="M115.8 155.7h101.6M115.8 159.8h101.6M115.8 151.5h101.6v20.8h-101.6zM141.2 151.5v20.8M160.2 151.5v20.8M179.3 151.5v20.8M198.3 151.5v20.8M115.8 164h101.6M115.8 168.2h101.6" fill="none" stroke="#000" stroke-width=".21"/>
<g fill="#000">
<path d="M9.1 86.5h.2v.9h-.2zM9.1 86.5h.2v.2h-.2zM9.1 99.7h.2v.9h-.2zM40.3 86.7h.2v.7h-.2zM40.3 86.5h.2v.2h-.2zM40.3 99.7h.2v.9h-.2zM94.1 86.5h.2v.9h-.2zM94.1 86.5h.2v.2h-.2zM94.1 99.7h.2v.9h-.2zM9.1 109.1h.2v.8h-.2zM9.1 118.4h.2v.9h-.2zM40.3 109.1h.2v.8h-.2z"/>
<path d="M40.3 118.4h.2v.9h-.2zM94.1 109.1h.2v.8h-.2zM94.1 118.4h.2v.9h-.2zM9.1 138.3h.2v.8h-.2zM9.1 138.3h.2v.1h-.2zM9.1 123.8h.2v.9h-.2zM9.1 129.3h.2v.9h-.2zM9.1 134.8h.2v.2h-.2zM40.3 138.4h.1v.7h-.1zM40.3 138.3h.1v.1h-.1zM40.3 123.8h.2v.9h-.2zM40.3 129.3h.2v.2h-.2z"/>
<path d="M94.1 138.3h.2v.8h-.2zM94.1 138.3h.2v.1h-.2zM94.1 123.8h.2v.9h-.2zM94.1 129.3h.2v.9h-.2zM94.1 134.8h.2v.2h-.2zM9.1 155.4h.2v.9h-.2zM40.3 155.4h.1v.9h-.1zM94.1 155.4h.2v.9h-.2zM9.1 164.7h.2v.9h-.2zM9.1 174h.2v.9h-.2zM9.1 179.5h.2v.9h-.2zM40.3 164.7h.1v.9h-.1z"/>
<path d="M40.3 174h.1v.9h-.1zM40.3 179.5h.1v.2h-.1zM94.1 164.7h.2v.9h-.2zM94.1 174h.2v.9h-.2zM94.1 179.5h.2v.9h-.2zM9.1 185h.2v.1h-.2zM94.1 185h.2v.1h-.2z"/>
</g>
<g fill="none" stroke="#000" stroke-width=".25">
<path d="M29.3 45.9h44.5l-.1 2.4 .3 4.7-.1 1-.5 1.6a7.3 7.3 0 0 0 .3 3.7 10.7 10.7 0 0 1 .5 5.2l-.3 .6a2.51 2.51 0 0 1-2.2 1l-3.9-.2a10.9 10.9 0 0 0-6.7 .5 5.6 5.6 0 0 0-2.1 4.5l-.3 3.2a6.2 6.2 0 0 1-1 3.6 2.91 2.91 0 0 1-2.8 .4l-2.6-.8a21.8 21.8 0 0 0-10.2-1.4 6 6 0 0 1-3.9-.8 2.87 2.87 0 0 1-.6-3.1l.2-1a17.9 17.9 0 0 0 .8-6.3 7.5 7.5 0 0 0-2.8-4.5l-1.2-1.1a7.8 7.8 0 0 1-3.4-4.9l.1-1.3 .3-1.4a4.2 4.2 0 0 0-1.5-4.9zM52.1 45.9v31.4M52.5 45.9v31.5M54 45.9v32M54.4 45.9v32.1"/>
<circle cx="43.7" cy="51.5" r="1.99"/>
<circle cx="62.8" cy="51.5" r="1.99"/>
</g>
<text font-size="6.4" x="23.2" y="21.2">91Y60929</text>
<text font-size="5.6" x="264.7" y="204.3">A</text>
<text font-size="5.3" x="222.9" y="204.4">91Y60929</text>
<g font-size="4.6">
<text x="203.9" y="183.5">SMA JACK (FEMALE)</text>
<text x="196.4" y="188.5">END LAUNCH CONNECTOR</text>
</g>
<g font-size="3.9">
<text x="220.9" y="110.1">O C</text>
<text x="248.8" y="112.7">O B</text>
<text x="221" y="115.4">O A</text>
<text x="170.4" y="126.9">OA</text>
</g>
<g font-size="3.7">
<text x="103.3" y="199.2">SOUTHWEST</text>
<text x="103.3" y="202.9">MICROWAVE</text>
</g>
<g font-size="3.6">
<text x="171.4" y="29.8">2X 1-72 SHCS X 5/16&quot;L.</text>
<text x="24.9" y="32.3">CIRCUIT TRACE</text>
<text x="136.1" y="31.9">.744</text>
<text x="136.1" y="34.9">18.9</text>
<text x="171.4" y="33.6">(.062 [1.57] HEX SOCKET)</text>
<text x="231" y="31.7">.375</text>
<text x="231" y="34.8">9.53</text>
<text x="27.7" y="37.8">.375</text>
<text x="27.7" y="40.8">9.53</text>
<text x="71.2" y="38.4">.110</text>
<text x="71.2" y="41.4">2.79</text>
<text x="150.5" y="39.3">.367</text>
<text x="182.4" y="40.6">2X LOCK WASHER</text>
<text x="238.1" y="39.4">.188</text>
<text x="118.4" y="43.6">RP</text>
<text x="150.5" y="42.4">9.32</text>
<text x="238.1" y="42.4">4.76</text>
<text x="22.8" y="65.2">.078</text>
<text x="146.7" y="65.2">A</text>
<text x="173.2" y="61.9">A</text>
<text x="238.5" y="65.9">B</text>
<text x="262.4" y="61.2">.189</text>
<text x="262.4" y="64.2">4.81</text>
<text x="10.1" y="66.7">2X O</text>
<text x="22.8" y="68.2">1.98</text>
<text x="202.9" y="68.2">.375</text>
<text x="202.9" y="71.3">9.53</text>
<text x="72.2" y="77.6">SUBSTRATE</text>
<text x="259.5" y="77.6">A</text>
<text x="29.4" y="81.8">EQ.</text>
<text x="68.8" y="84.5">EQ.</text>
<text x="125.1" y="88.7">.301</text>
<text x="142.9" y="88.7">.167</text>
<text x="181.2" y="88.2">GROUNDING</text>
<text x="125.1" y="91.8">7.65</text>
<text x="142.9" y="91.8">4.24</text>
<text x="181.2" y="92">PLATE</text>
<text x="231" y="92.4">.250</text>
<text x="231" y="95.5">6.35</text>
<text x="110.5" y="98.3">SMA JACK</text>
<text x="176.1" y="99.3">THREADED</text>
<text x="231" y="100.2">.500</text>
<text x="110.5" y="102.2">(FEMALE)</text>
<text x="176.1" y="103.1">CLAMPING PLATE</text>
<text x="231" y="103.3">12.7</text>
<text x="171.4" y="108.8">TRANSITION BLOCK</text>
<text x="168.1" y="117.1">D</text>
<text x="196.8" y="122.3">LAUNCH PIN</text>
<text x="196.4" y="137.8">SUBSTRATE</text>
<text x="145.2" y="145.4">DETAIL A</text>
<text x="196.9" y="147.9">CONDUCTOR</text>
<text x="204.1" y="144.1">GROUND</text>
<text x="240.2" y="149.1">DETAIL B</text>
<text x="123.7" y="154.8">Model</text>
<text x="147.6" y="154.8">Ø A</text>
<text x="166.7" y="154.8">Ø B</text>
<text x="185.6" y="154.8">Ø C</text>
<text x="206.6" y="154.8">D</text>
<text x="120.2" y="159">292-04A-5</text>
<text x="147.2" y="159">.010</text>
<text x="166.3" y="159">.020</text>
<text x="184.3" y="159">.0635</text>
<text x="204.4" y="159">.050</text>
<text x="120.2" y="163.1">292-05A-5</text>
<text x="120.2" y="167.3">292-06A-5</text>
<text x="147.2" y="163.1">.007</text>
<text x="147.2" y="167.3">.007</text>
<text x="166.3" y="163.1">.015</text>
<text x="166.3" y="167.3">.012</text>
<text x="184.3" y="163.1">.0480</text>
<text x="184.3" y="167.3">.0390</text>
<text x="204.4" y="163.1">.030</text>
<text x="204.4" y="167.3">.030</text>
<text x="120.2" y="171.5">292-07A-5</text>
<text x="147.2" y="171.5">.005</text>
<text x="166.3" y="171.5">.009</text>
<text x="184.3" y="171.5">.0290</text>
<text x="204.4" y="171.5">.030</text>
<text x="99.1" y="181.5">A</text>
</g>
<g font-size="3.3">
<text x="146.3" y="181.6">PLC</text>
<text x="164.1" y="181.5">10/1/12</text>
</g>
<g font-size="3.2">
<text x="80.1" y="12.9">NOTE: Information herein is believed by Southwest Microwave, Inc. to be accurate. However, Southwest Microwave assumes no</text>
<text x="80.1" y="16.3">responsibility for any omissions or errors or inaccuracies for its use or for any infringements of patents or other rights of third parties</text>
<text x="80.1" y="23.2">or implied warranty, including any warranty of merchant ability or fitness for a particular purpose.</text>
<text x="80.1" y="19.8">that may result from its use. Data is intended for informational purpose only and does not constitute a contract of sale or any express</text>
<text x="10.3" y="90.4">HOUSING:</text>
<text x="41.4" y="94.2">ASTM A582</text>
<text x="41.4" y="90.4">STEEL, CRES ALLOY UNS-30300 PER</text>
<text x="41.4" y="98.1">PASSIVATED PER ASTM A967-99</text>
<text x="10.3" y="103.6">CONTACT:</text>
<text x="41.4" y="107.5">GOLD PLATE PER MIL-DTL-45204</text>
<text x="41.4" y="103.6">BeCu UNS-C17300 PER ASTM B196</text>
<text x="10.3" y="112.9">DIELECTRIC:</text>
<text x="41.4" y="112.9">VIRGIN PTFE FLUOROCARBON PER</text>
<text x="41.4" y="116.8">ASTM D1710 TYPE 1, GRADE 1, CLASS B</text>
<text x="10.3" y="122.3">CAPTURE BEAD:</text>
<text x="41.4" y="122.3">ULTEM 1000 PER ASTM D5205</text>
<text x="21.5" y="127.8">ITEM</text>
<text x="54.6" y="127.8">MATERIAL &amp; FINISH</text>
<text x="39.9" y="133.2">SMA CONNECTOR</text>
<text x="10.2" y="142.2">TRANSITION BLOCK,</text>
<text x="41.4" y="142.2">C360 BRASS ALLOY UNS-C36000 PER</text>
<text x="10.2" y="146">GROUNDING PLATE,</text>
<text x="10.2" y="149.9">THREADED CLAMPING</text>
<text x="41.4" y="146">ASTM B16.</text>
<text x="41.4" y="149.9">NICKEL PLATE PER AMS 2404B</text>
<text x="10.2" y="153.8">PLATE</text>
<text x="10.2" y="159.3">LAUNCH PIN:</text>
<text x="41.4" y="159.3">BeCu UNS-C17300 PER ASTM B196</text>
<text x="41.4" y="163.1">GOLD PLATE PER MIL-DTL-45204</text>
<text x="10.2" y="168.6">TRANSITION BLOCK</text>
<text x="10.2" y="172.5">DIELECTRIC:</text>
<text x="41.4" y="168.6">VIRGIN PTFE FLUOROCARBON PER</text>
<text x="41.4" y="172.5">ASTM D1710, TYPE 1 GRADE 1, CLASS B</text>
<text x="21.5" y="177.9">ITEM</text>
<text x="54.6" y="177.9">MATERIAL &amp; FINISH</text>
<text x="38.9" y="183.4">TRANSITION BLOCK</text>
<text x="116" y="180.2">RELEASE</text>
<text x="136.6" y="188.4">Southwest Microwave, Inc.</text>
</g>
<text font-size="2.7" x="180.5" y="179.4">TITLE</text>
<g font-size="2.5">
<text x="8.8" y="191.7">1. ALL DIMENSIONS ARE IN INCHES. ALL ANGLES ARE IN DEGREES.</text>
<text x="13.9" y="194.9">DIMENSIONS SHOWN IN BRACKETS [XXX] ARE IN MILLIMETERS.</text>
<text x="136.6" y="196.2">Tempe, Arizona 85284-2946</text>
<text x="136.6" y="192.2">9055 South McKemy Street</text>
<text x="8.8" y="200">NOTES: UNLESS OTHERWISE SPECIFIED.</text>
<text x="136.6" y="199.8">Telephone (480) 783-0201</text>
<text x="136.6" y="203.5">Fax (480) 783-0360</text>
</g>
<g font-size="2.2">
<text x="183.2" y="199.1">EAG</text>
<text x="194.2" y="199.1">09/26/12</text>
</g>
<g font-size="2">
<text x="8.1" y="13.7">DWG No.:</text>
<text x="98.1" y="178.4">REV</text>
<text x="146.1" y="178.4">APRVD.</text>
<text x="163.7" y="178.4">DATE:</text>
<text x="179.4" y="197.3">DRN BY:</text>
<text x="193.7" y="197.3">DATE:</text>
<text x="204.4" y="198">DWG. NO.</text>
<text x="260.6" y="197.6">REV.</text>
<text x="180.1" y="204">SHEET: 1 OF 1</text>
</g>
</svg>
